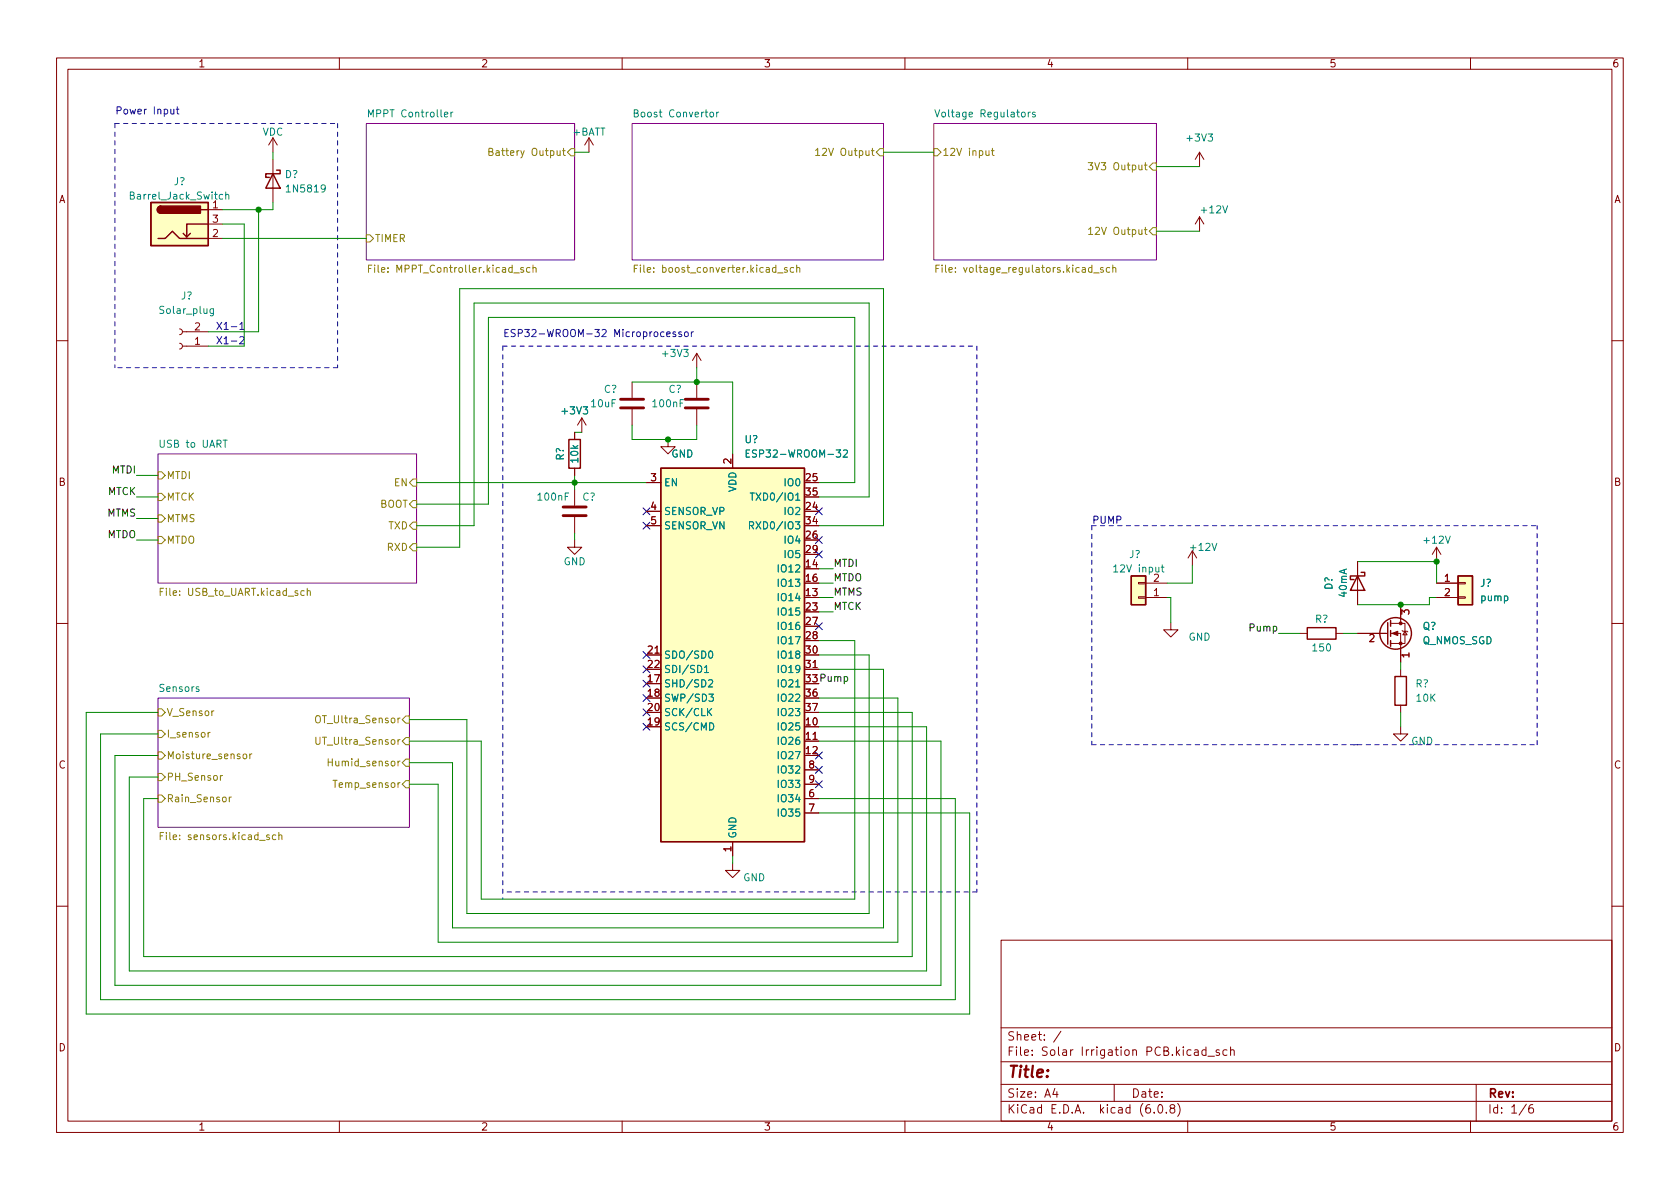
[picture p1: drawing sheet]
<svg xmlns="http://www.w3.org/2000/svg" width="297mm" height="210mm" viewBox="0 0 297 210" stroke-linecap="round" stroke-linejoin="round" font-family="sans-serif">
<g fill="none" stroke="#840000" stroke-width=".18">
<path d="M10 10.2h277v190.1h-277zM12 12.2h273v186.1h-273zM60 10.2v2M110 10.2v2M160 10.2v2M210 10.2v2M260 10.2v2M36.8 37.1h2.6M36.8 39.6h2.6M48.3 24.4v2.5M48.3 28.2v7.6M48.3 24.4l-.8 1.2"/>
<path d="M48.3 24.4l.7 1.2M104.1 24.4l-.7 1.2M104.1 24.4v2.5M104.1 24.4l.8 1.2M212.1 38.3l-.8 1.3M212.1 26.9v2.6M212.1 38.3v2.6M212.1 38.3l.8 1.3M212.1 26.9l-.8 1.3M212.1 26.9l.8 1.3M31.8 58.2l.3 .1 .2 .4-.2 .3-.3 .2M32.3 58.7h4.5"/>
<path d="M36.8 42.2h2.6M10 60.2h2M31.8 60.7l.3 .1 .2 .4-.2 .4-.3 .1M32.3 61.2h4.5M101.6 76.4v1.3M102.9 73.9l-.8 1.3M102.9 73.9v2.5M102.9 73.9l.7 1.3M111.8 67.6v2.8M111.8 72.4v2.8M118.1 77.7v1.3h1.3l-1.3 1.3-1.3-1.3h1.3M123.2 62.5v2.5"/>
<path d="M123.2 67.6v2.8M123.2 72.4v2.8M123.2 62.5l-.8 1.2M123.2 62.5l.8 1.2M285 60.2h2M101.6 95.5v1.3h1.3l-1.3 1.2-1.3-1.2h1.3M101.6 82.8v1.3M101.6 86.6v2.8M101.6 91.4v2.8M114.3 85.3h2.5M114.3 90.4h2.5M114.3 93h2.5"/>
<path d="M129.5 80.3v2.5M210.8 97.4l-.7 1.3M210.8 97.4v2.5M210.8 97.4l.8 1.3M240 99.3v7.6M254 96.8l-.8 1.2M254 96.8v2.5M254 96.8l.8 1.2M10 110.2h2M114.3 115.8h2.5M142.2 118.4h2.6M201.3 103h1.3v.2h-1.3z"/>
<path d="M201.3 105.5h1.3v.3h-1.3zM202.6 103.1h3.8M202.6 105.7h3.8M207 110.1v1.3h1.3l-1.3 1.2-1.3-1.2h1.3M229.9 112h1.2M236.2 112h1.3M240 112h5.4M245.9 112h1.7v5.1M245.9 110.2h2.5v3.6h-2.5M247.6 106.9v3.3M247.6 118.4v1.2M247.9 111.5l.1 .1h.8l.1 .2"/>
<path d="M248.4 111.6l.4 .7h-.8zM254 103.1h3.8M254 105.7h3.8M257.8 105.5h1.3v.3h-1.3zM257.8 103h1.3v.2h-1.3zM285 110.2h2M142.2 131.1h2.6M142.2 136.1h2.6M142.2 138.7h2.6M247.6 128.5v1.3h1.3l-1.3 1.3-1.2-1.3h1.2M247.6 124.7v1.3M129.5 152.6v1.3h1.3l-1.3 1.3-1.2-1.3h1.2"/>
<path d="M129.5 148.8v2.6M142.2 141.2h2.6M142.2 143.8h2.6M10 160.2h2M177 166.3h108v32h-108zM285 160.2h2M60 198.3v2M110 198.3v2M160 198.3v2M177 194.8h108M177 191.8h108M177 187.8h108"/>
<path d="M177 181.8h108M186.5 192.5l-.4 1h1M186.9 193v1M187.6 182.4l-1.3 1.9M197 191.8v3M204.1 196.7v.1M204.9 195.4l.2-.1a.81 .81 0 0 1 .6 .7 .81 .81 0 0 1-.3 .8h-.2a.81 .81 0 0 1-.6-.6 .81 .81 0 0 1 .3-.8zM206.2 196.7v.1M207.1 196l-.2-.3v-.2l.2-.2 .5 .1 .1 .2-.1 .2-.6 .2-.1 .3v.4l.2 .1h.5l.1-.3-.1-.4-.2-.1M208.2 195.1a1.72 1.72 0 0 1 0 2.3M210 198.3v2M211.2 185.7h.6l.1 .9"/>
<path d="M211.9 186l-.5 .1a.29 .29 0 0 0-.3 .2 .29 .29 0 0 0 .3 .3h.5M213.2 185.7l-.4-.1-.3 .3v.4l.1 .3h.6M213.2 185.1v1.5M213.6 186.8h1.1M215.6 185.7l-.4-.1-.2 .2 .1 .3 .5 .1v.4h-.6M216.9 185.7l-.4-.1-.3 .3v.4l.2 .3h.5M217.6 185.8l.2-.2 .3 .1 .1 .9M217.6 185.1v1.5M260 198.3v2M261 191.8v6.5M269.9 195.3l-1.3 1.9M271 195.3a.6 .6 0 0 0-.7 .7v.5l.1 .3h.5l.2-.1 .1-.5-.2-.2-.4-.1-.3 .3"/>
</g>
<g fill="#fff" stroke="#fff" stroke-width=".18">
<path d="M111.8 21.8h44.4v24.2h-44.4z"/>
<path d="M64.8 21.8h36.8v24.2h-36.8z"/>
<path d="M27.9 80.3h45.8v22.8h-45.8z"/>
<path d="M165.1 21.8h39.4v24.2h-39.4z"/>
<path d="M27.9 123.4h44.5v22.9h-44.5z"/>
</g>
<path d="M64.8 21.8h36.8v24.2h-36.8zM111.8 21.8h44.4v24.2h-44.4zM165.1 21.8h39.4v24.2h-39.4zM27.9 80.3h45.8v22.8h-45.8zM27.9 123.4h44.5v22.9h-44.5z" fill="none" stroke="#840084" stroke-width=".18"/>
<g fill="none" stroke="#848400" stroke-width=".18">
<path d="M86.5 26.8h.5l.1-.2v-.3l-.6-.1v1.3h.4l.2-.1 .1-.3-.3-.3M99.5 26.6h.4M99.6 26.2v1.1l.3 .2M100.3 26.9l.7-.6h.6v1.3h-.6zM144.2 26.6l.4-.4v1.3M144.2 27.5h.7M154.9 26.9l.7-.6h.6v1.3h-.6zM165.1 26.3h.6l.7 .6-.7 .7h-.6zM174.3 26.6l.1 .8 .3 .1 .2-.1M174.9 26.6v.9M175.3 26.6h.5M175.5 26.2v1.1l.3 .2"/>
<path d="M192.4 28.8h.8l-.4 .4 .3 .2v.5l-.1 .1-.6-.1M203.8 28.8h.7v1.3h-.7l-.6-.6zM64.8 41.5h.6l.6 .7-.6 .6h-.6zM65.2 47.5h.4M65.8 46.9h-.6v1.2M92.5 47.4l-.3-.1-.1 .2v.2l.4 .1v.3h-.4M93.7 47.4l-.4-.1-.2 .2 .1 .6h.5M94.2 47.4l.2-.1 .3 .1 .1 .7M94.2 46.9v1.2M112.1 47.5h.5M112.7 46.9h-.6v1.2M139.2 47.4l-.3-.1-.2 .2 .1 .2 .4 .1v.3h-.5"/>
<path d="M140.3 47.4l-.3-.1-.3 .2 .1 .6h.5M140.9 47.4l.1-.1 .4 .1v.7M140.9 46.9v1.2M165.5 47.5h.4M166.1 46.9h-.6v1.2M192.5 40.6l.3-.4v1.3M192.5 41.5h.7M193.4 48.3h.9M195.1 47.4l-.3-.1-.2 .2v.2l.5 .1v.3h-.5M196.2 47.4l-.4-.1-.2 .2 .1 .6h.5M196.7 47.4l.2-.1 .3 .1 .1 .7M196.7 46.9v1.2"/>
<path d="M203.8 40.3h.7v1.2h-.7l-.6-.6zM27.9 87.2h.7l.6 .7-.6 .6h-.7zM27.9 83.4h.7l.6 .7-.6 .6h-.7zM27.9 91.1h.7l.6 .6-.6 .6h-.7zM27.9 94.9h.7l.6 .6-.6 .6h-.7zM73 84.7h.7v1.3h-.7l-.6-.7zM73 88.5h.7v1.3h-.7l-.6-.7zM73 92.3h.7v1.3h-.7l-.6-.6zM73 96.1h.7v1.3h-.7l-.6-.6zM28.3 104.6h.4M28.9 104h-.6v1.3M53.8 104.5h-.4l-.2 .2 .1 .5h.5"/>
<path d="M54.3 104.6l.2-.1h.3l.1 .8M54.3 104v1.3M27.9 125.3h.7l.6 .7-.6 .6h-.7zM27.9 133h.7l.6 .6-.6 .6h-.7zM27.9 136.8h.7l.6 .6-.6 .6h-.7zM27.9 129.2h.7l.6 .6-.6 .6h-.7zM37.2 129.5l-.4 .3M37.8 125.7l-.3 .2M39.3 137.1l-.3 .3M43.1 133.4l.3-.1 .2 .3v.3l-.2 .3-.3-.1-.1-.2zM44.2 133.3v.9M44.5 133.3l-.3 .3"/>
<path d="M55.9 126.7l.2-.1a.43 .43 0 0 1 .5 .4v.4a.42 .42 0 0 1-.4 .4 .42 .42 0 0 1-.4-.4zM55.9 130.4v1l.2 .2h.4l.1-.2v-1M58 134.2v1.2M58 134.8h.8M70.7 134.6l-.3 .2M71.1 134.9l.7-.7h.6v1.3h-.6zM71.8 138h.6v1.3h-.6l-.7-.6zM71.8 126.6h.6v1.3h-.6l-.7-.7zM71.8 130.4h.6v1.3h-.6l-.7-.6zM27.9 140.6h.7l.6 .6-.6 .7h-.7zM28.3 147.8h.4M28.9 147.2h-.6v1.3"/>
<path d="M40.5 140.9v.9M40.9 140.9l-.4 .3M48.8 147.7l-.4-.1-.2 .3 .1 .5h.5M49.3 147.8l.2-.2 .3 .1 .1 .8M49.3 147.2v1.3"/>
</g>
<g fill="none" stroke="#008484" stroke-width=".18">
<path d="M79.7 19.8v.9M80.1 19.8l-.4 .3M125.6 20l.1-.2 .4 .2 .1 .4-.1 .2-.4 .1-.1-.1zM126.7 19.8v.9M127.1 19.8l-.4 .3M165.3 19.4l.4 1.3 .4-1.3M181.8 19.8v.9M182.2 19.8l-.4 .3M183 19.9l-.3-.1-.2 .2 .1 .2 .4 .1v.3h-.5M39.9 34.5l.2-.1h.3l.1 .8M39.9 33.9v1.3M37.7 54.6v1l-.2 .3-.3-.1"/>
<path d="M37.7 54.6h-.3l-.3 .2 .2 .6h.4M39.4 77.8h.8M132.5 79.6h-.6v1.2h.6M149.1 79.7l.5-.1 .2 .3-.7 .9h.7M131.9 80.2h.5M132.5 92.9h.6l.1-.2v-.3l-.7-.1v1.2M132.6 87.2h.8M132.8 92.9l.4 .6M133 87.2v1.3M205.5 99.9v1.1l.3 .2M124.6 118l.3-.3v1.2M124.6 118.9h.7"/>
<path d="M125.4 115.2l.2-.1a.68 .68 0 0 1 .4 .7 .68 .68 0 0 1-.4 .6l-.2-.1-.1-.4zM205.3 100.3h.5M125.3 120.3l.5-.1 .2 .4-.8 .9h.8M125.3 125.8l.5 .8M125.3 122.7h.8l-.4 .5 .4 .1v.6l-.2 .1-.6-.1M125.5 127.8a.64 .64 0 0 1 .7 .7 .64 .64 0 0 1-.7 .6zM125.8 125.3l-.7 .7"/>
</g>
<path d="M109.7 70.6h4.1M109.7 72.1h4.1M121.2 70.6h4M121.2 72.1h4M99.6 91.2h4M99.6 89.7h4" fill="none" stroke="#840000" stroke-width=".51"/>
<g fill="#ffffc2" stroke="#ffffc2" stroke-width=".18">
<path d="M257.8 101.8h2.5v5.1h-2.5z"/>
<path d="M26.7 35.8h10.1v7.6h-10.1z"/>
<path d="M116.8 82.8h25.4v66h-25.4z"/>
<path d="M200 101.8h2.6v5.1h-2.6z"/>
</g>
<g fill="none" stroke="#840000" stroke-width=".25">
<path d="M26.7 35.8h10.1v7.6h-10.1zM28.4 36.4a.64 .64 0 0 0-.6 .7 .64 .64 0 0 0 .6 .6M35.6 37.1h1.2M36.8 39.6h-3.8v2.3l-.6-.6M48.3 30.7l1.2 2.6h-2.5zM48.9 30.1h.6v.6h-2.5v.7h.6M27.9 42.2h1.3l1.3-1.3 1.2 1.3h5.1M33.7 41.3l-.7 .6M100.6 77.7h2v5.1h-2zM116.8 82.8h25.4v66h-25.4zM200 101.8h2.6v5.1h-2.6zM231.1 111h5.1v2h-5.1z"/>
<path d="M240 101.8l1.3 2.6h-2.5zM240.7 101.2h.6v.6h-2.5v.7h.6M245.4 110.1v3.8M245.9 109.7v1M245.9 111.5v1M245.9 113.3v1M246.6 119.6h2.1v5.1h-2.1zM257.8 101.8h2.5v5.1h-2.5z"/>
<circle cx="246.8" cy="112" r="2.79"/>
</g>
<g fill="#840000" stroke="#840000" stroke-width=".25">
<path d="M28 36.6l.4-.2v1.3a.64 .64 0 0 1-.5-.4 .64 .64 0 0 1 .1-.7z"/>
<path d="M28.4 36.4h7v1.3h-7z"/>
</g>
<g fill="#840000" stroke="#840000" stroke-width=".18">
<path d="M246.1 112l1-.4v.8z"/>
<circle cx="247.6" cy="113.8" r=".25"/>
<circle cx="247.6" cy="110.2" r=".25"/>
</g>
<g fill="none" stroke="#0000c2" stroke-width=".18">
<path d="M30.2 19.3l.1 .8 .3 .1 .1-.2M30.7 19.3v.9M31.2 19.3h.4M31.3 18.9v1.1l.3 .2M42.4 57.4l.4-.4v1.3M42.4 59.6l.5-.1 .2 .4-.8 .9h.8M42.4 58.3h.7M117.9 59.1l.6-.1-.1-.3h-.3l-.2 .2v.6h.5M119.5 58.7h-.3l-.2 .2v.1l.5 .2v.3h-.5M120.5 58.7h-.3l-.2 .2 .1 .1 .4 .2v.3h-.5M121.1 58.7h.4l.2 .2v.4l-.2 .2h-.4l-.1-.2zM122.2 58.7v.8"/>
<path d="M122.6 58.7l-.4 .2"/>
</g>
<g fill="none" stroke="#0000c2" stroke-width=".18" stroke-dasharray=".8 .8">
<path d="M20.3 21.8v43.2M20.3 21.8h39.4M59.7 21.8v43.2M59.7 65h-39.4M88.9 61.2h83.8M88.9 61.2v97.8M172.7 61.2v96.5M193 93v38.7M193 93h78.8M193 131.7h46.4M239.4 131.7h.6M240 131.7h31.8"/>
<path d="M271.8 131.7v-38.7M172.7 157.7h-83.8"/>
</g>
<g fill="none" stroke="#008400" stroke-width=".18">
<path d="M39.4 39.6h3.8v21.6h-6.4M45.7 37.1v21.6h-8.9M48.3 35.8v1.3h-8.9M48.3 26.9v1.3M101.6 26.9h2.5M156.2 26.9h8.9M204.5 29.5h7.6M39.4 42.2h25.4M204.5 40.9h7.6M101.6 76.4h1.3M111.8 67.6h17.7v12.7M111.8 75.2v2.5h11.4v-2.5"/>
<path d="M123.2 65v2.6M24.1 95.5h3.8M24.1 87.9h3.8M24.1 84.1h3.8M24.1 91.7h3.8M73.7 85.3h40.6M101.6 84.1v2.5M101.6 94.2v1.3M144.8 93h11.4v-42h-74.9v45.8h-7.6M144.8 87.9h8.9v-34.3h-69.9v39.4h-10.1M144.8 85.3h6.3v-29.2h-64.7v33h-12.7M210.8 99.9v3.2h-4.4"/>
<path d="M240 99.3h14v3.8M144.8 118.4h11.4v45.7h-76.2v-29.2h-7.6M144.8 115.8h8.9v45.7h-71.2v-34.3h-10.1M144.8 113.3h6.3v45.7h-66v-27.9h-12.7M144.8 105.7h2.5M144.8 103.1h2.5M144.8 100.6h2.5M144.8 108.2h2.5M206.4 105.7h.6v4.4M226.1 112h3.8M237.5 112h2.5M247.6 117.1v1.3"/>
<path d="M254 105.7h-1.3v1.2h-12.7M27.9 129.8h-10.1v47h151.1v-35.6h-24.1M27.9 126h-12.7v53.3h156.2v-35.5h-26.6M144.8 126h16.5v43.2h-135.9v-28h2.5M144.8 131.1h21.6v43.1h-146.1v-40.6h7.6M144.8 128.5h19v43.2h-140.9v-34.3h5M144.8 123.4h13.9v43.2h-81.2v-27.9h-5.1M247.6 126v2.5M129.5 151.4v1.2"/>
</g>
<g fill="none" stroke="#000084" stroke-width=".18">
<path d="M113.7 89.8l1.2 1.2M113.7 92.3l1.2 1.3M114.9 89.8l-1.2 1.2M114.9 92.3l-1.2 1.3M144.2 89.8l1.2 1.2M144.2 94.9l1.2 1.2M144.2 97.4l1.2 1.2M145.4 94.9l-1.2 1.2M145.4 89.8l-1.2 1.2M145.4 97.4l-1.2 1.2M113.7 115.2l1.2 1.2M113.7 117.7l1.2 1.3"/>
<path d="M114.9 115.2l-1.2 1.2M114.9 117.7l-1.2 1.3M144.2 110.1l1.2 1.2M145.4 110.1l-1.2 1.2M113.7 125.4l1.2 1.2M113.7 120.3l1.2 1.2M113.7 127.9l1.2 1.2M113.7 122.8l1.2 1.2M114.9 125.4l-1.2 1.2M114.9 120.3l-1.2 1.2M114.9 127.9l-1.2 1.2M114.9 122.8l-1.2 1.2"/>
<path d="M144.2 135.5l1.2 1.2M144.2 138.1l1.2 1.2M144.2 133l1.2 1.2M145.4 135.5l-1.2 1.2M145.4 138.1l-1.2 1.2M145.4 133l-1.2 1.2"/>
</g>
<g fill="#008400" stroke="#008400" stroke-width=".18">
<circle cx="101.6" cy="85.3" r=".46"/>
<circle cx="247.6" cy="106.9" r=".46"/>
<circle cx="254" cy="99.3" r=".46"/>
<circle cx="45.7" cy="37.1" r=".46"/>
<circle cx="118.1" cy="77.7" r=".46"/>
<circle cx="123.2" cy="67.6" r=".46"/>
</g>
<text font-size="2.8" fill="#840000" x="178" y="190.6">Title:</text>
<g font-size="2.1" fill="#840000">
<text x="178" y="184">Sheet: /</text>
<text x="178" y="186.7">File: Solar Irrigation PCB.kicad_sch</text>
<text x="178" y="196.9">KiCad E.D.A. kicad (6.0.8)</text>
<text x="178" y="194.1">Size: A4</text>
<text x="200" y="194.1">Date:</text>
<text x="263" y="194.1">Rev:</text>
<text x="263" y="196.9">Id: 1/6</text>
</g>
<g font-size="1.8" fill="#840000">
<text x="35" y="11.9">1</text>
<text x="85" y="11.9">2</text>
<text x="135" y="11.9">3</text>
<text x="185" y="11.9">4</text>
<text x="235" y="11.9">5</text>
<text x="285" y="11.9">6</text>
<text x="10.3" y="35.9">A</text>
<text x="285.3" y="35.9">A</text>
<text x="37.6" y="36.8">1</text>
<text x="37.6" y="41.9">2</text>
<text x="37.6" y="39.4">3</text>
<text x="34.4" y="58.4">2</text>
<text x="34.4" y="61">1</text>
<text x="129.3" y="82" transform="rotate(-90 129.3 82)">2</text>
<text x="10.3" y="85.9">B</text>
<text x="115.1" y="85.1">3</text>
<text x="142.5" y="85.1">25</text>
<text x="142.5" y="87.6">35</text>
<text x="285.3" y="85.9">B</text>
<text x="115.1" y="90.2">4</text>
<text x="115.1" y="92.7">5</text>
<text x="142.5" y="90.2">24</text>
<text x="142.5" y="95.2">26</text>
<text x="142.5" y="92.7">34</text>
<text x="142.5" y="100.3">14</text>
<text x="142.5" y="97.8">29</text>
<text x="142.5" y="105.4">13</text>
<text x="142.5" y="102.9">16</text>
<text x="142.5" y="107.9">23</text>
<text x="204" y="105.4">1</text>
<text x="204" y="102.9">2</text>
<text x="255.4" y="102.9">1</text>
<text x="255.4" y="105.4">2</text>
<text x="142.5" y="110.5">27</text>
<text x="142.5" y="113">28</text>
<text x="242.1" y="113.5">2</text>
<text x="249.2" y="108.7" transform="rotate(-90 249.2 108.7)">3</text>
<text x="114.6" y="115.6">21</text>
<text x="114.6" y="118.1">22</text>
<text x="142.5" y="115.6">30</text>
<text x="142.5" y="118.1">31</text>
<text x="249.2" y="116.3" transform="rotate(-90 249.2 116.3)">1</text>
<text x="114.6" y="120.6">17</text>
<text x="114.6" y="123.2">18</text>
<text x="114.6" y="125.7">20</text>
<text x="142.5" y="123.2">36</text>
<text x="142.5" y="125.7">37</text>
<text x="142.5" y="120.6">33</text>
<text x="114.6" y="128.3">19</text>
<text x="142.5" y="128.3">10</text>
<text x="142.5" y="130.8">11</text>
<text x="10.3" y="135.9">C</text>
<text x="142.5" y="133.3">12</text>
<text x="143" y="135.9">8</text>
<text x="285.3" y="135.9">C</text>
<text x="143" y="141">6</text>
<text x="143" y="143.5">7</text>
<text x="143" y="138.4">9</text>
<text x="129.3" y="150.6" transform="rotate(-90 129.3 150.6)">1</text>
<text x="10.3" y="185.9">D</text>
<text x="285.3" y="185.9">D</text>
<text x="35" y="199.9">1</text>
<text x="85" y="199.9">2</text>
<text x="135" y="199.9">3</text>
<text x="185" y="199.9">4</text>
<text x="235" y="199.9">5</text>
<text x="285" y="199.9">6</text>
</g>
<g font-size="1.8" fill="#0000c2">
<text x="20.3" y="20.2">Power Input</text>
<text x="38.1" y="58.3">X1-1</text>
<text x="88.9" y="59.6">ESP32-WROOM-32 Microprocessor</text>
<text x="38.1" y="60.9">X1-2</text>
<text x="193" y="92.6">PUMP</text>
</g>
<g font-size="1.8" fill="#008484">
<text x="46.4" y="24">VDC</text>
<text x="65.6" y="20.7">MPPT Controller</text>
<text x="101.3" y="24">+BATT</text>
<text x="112.5" y="20.7">Boost Convertor</text>
<text x="166.2" y="20.7">Voltage Regulators</text>
<text x="210" y="25">+3V3</text>
<text x="23.4" y="35.3">Barrel_Jack_Switch</text>
<text x="30.7" y="32.7">J?</text>
<text x="50.4" y="31.5">D?</text>
<text x="51" y="34">1N5819</text>
<text x="212.5" y="37.7">+12V</text>
<text x="32" y="53">J?</text>
<text x="28.4" y="55.5">Solar_plug</text>
<text x="117.3" y="63.1">+3V3</text>
<text x="106.8" y="69.5">C?</text>
<text x="118.2" y="69.5">C?</text>
<text x="99.5" y="73.3">+3V3</text>
<text x="104.6" y="72">10uF</text>
<text x="115.6" y="72">100nF</text>
<text x="28.5" y="79.2">USB to UART</text>
<text x="99.7" y="81.4" transform="rotate(-90 99.7 81.4)">R?</text>
<text x="102.2" y="81.7" transform="rotate(-90 102.2 81.7)">10k</text>
<text x="118.7" y="80.9">GND</text>
<text x="131.7" y="78.4">U?</text>
<text x="132.9" y="80.9">ESP32-WROOM-32</text>
<text x="95.2" y="88.5">100nF</text>
<text x="103" y="88.5">C?</text>
<text x="117.3" y="86">EN</text>
<text x="130.2" y="87" transform="rotate(-90 130.2 87)">VDD</text>
<text x="133.9" y="88.5">TXD0/IO1</text>
<text x="138.9" y="86">IO0</text>
<text x="117.3" y="91.1">SENSOR_VP</text>
<text x="117.3" y="93.6">SENSOR_VN</text>
<text x="133.7" y="93.6">RXD0/IO3</text>
<text x="138.9" y="91.1">IO2</text>
<text x="99.6" y="99.9">GND</text>
<text x="137.9" y="101.2">IO12</text>
<text x="138.9" y="96.1">IO4</text>
<text x="138.9" y="98.7">IO5</text>
<text x="197.3" y="101.2">12V input</text>
<text x="199.6" y="98.7">J?</text>
<text x="210.6" y="97.4">+12V</text>
<text x="251.9" y="96.1">+12V</text>
<text x="137.9" y="106.3">IO14</text>
<text x="137.9" y="103.8">IO13</text>
<text x="235.6" y="104.3" transform="rotate(-90 235.6 104.3)">D?</text>
<text x="238.1" y="105.5" transform="rotate(-90 238.1 105.5)">40mA</text>
<text x="261.7" y="103.8">J?</text>
<text x="261.9" y="106.3">pump</text>
<text x="137.9" y="108.8">IO15</text>
<text x="137.9" y="111.4">IO16</text>
<text x="137.9" y="113.9">IO17</text>
<text x="210.1" y="113.3">GND</text>
<text x="232.5" y="110.1">R?</text>
<text x="251.5" y="113.9">Q_NMOS_SGD</text>
<text x="251.5" y="111.4">Q?</text>
<text x="117.3" y="116.5">SDO/SD0</text>
<text x="117.3" y="119">SDI/SD1</text>
<text x="137.9" y="116.5">IO18</text>
<text x="137.9" y="119">IO19</text>
<text x="232.2" y="115.2">150</text>
<text x="28.2" y="122.3">Sensors</text>
<text x="117.3" y="121.5">SHD/SD2</text>
<text x="117.3" y="124.1">SWP/SD3</text>
<text x="137.9" y="121.5">IO21</text>
<text x="137.9" y="124.1">IO22</text>
<text x="250.3" y="121.5">R?</text>
<text x="250.5" y="124.1">10K</text>
<text x="117.3" y="129.2">SCS/CMD</text>
<text x="117.3" y="126.6">SCK/CLK</text>
<text x="137.9" y="129.2">IO25</text>
<text x="137.9" y="131.7">IO26</text>
<text x="137.9" y="126.6">IO23</text>
<text x="249.5" y="131.7">GND</text>
<text x="137.9" y="134.2">IO27</text>
<text x="137.9" y="136.8">IO32</text>
<text x="137.9" y="141.9">IO34</text>
<text x="137.9" y="139.3">IO33</text>
<text x="130.2" y="148.3" transform="rotate(-90 130.2 148.3)">GND</text>
<text x="137.9" y="144.4">IO35</text>
<text x="131.4" y="155.8">GND</text>
</g>
<g font-size="1.8" fill="#848400">
<text x="87.8" y="27.6">Battery Output</text>
<text x="145.3" y="27.6">12V Output</text>
<text x="166.6" y="27.6">12V input</text>
<text x="193.6" y="30.1">3V3 Output</text>
<text x="193.6" y="41.5">12V Output</text>
<text x="66.2" y="42.8">TIMER</text>
<text x="66.2" y="48.2">File: MPPT_Controller.kicad_sch</text>
<text x="113.3" y="48.2">File: boost_converter.kicad_sch</text>
<text x="166.9" y="48.2">File: voltage_regulators.kicad_sch</text>
<text x="29.4" y="88.5">MTCK</text>
<text x="29.4" y="84.7">MTDI</text>
<text x="67.1" y="89.8">BOOT</text>
<text x="69.7" y="86">EN</text>
<text x="29.4" y="92.3">MTMS</text>
<text x="68.7" y="93.6">TXD</text>
<text x="29.4" y="96.1">MTDO</text>
<text x="68.5" y="97.4">RXD</text>
<text x="28.9" y="105.4">File: USB_to_UART.kicad_sch</text>
<text x="29.4" y="126.6">V_Sensor</text>
<text x="29.4" y="130.4">I_sensor</text>
<text x="56.5" y="127.9">OT_Ultra_Sensor</text>
<text x="56.6" y="131.7">UT_Ultra_Sensor</text>
<text x="29.4" y="134.2">Moisture_sensor</text>
<text x="58.6" y="135.5">Humid_sensor</text>
<text x="29.4" y="141.9">Rain_Sensor</text>
<text x="29.4" y="138">PH_Sensor</text>
<text x="59.4" y="139.3">Temp_sensor</text>
<text x="29.1" y="148.5">File: sensors.kicad_sch</text>
</g>
<g font-size="1.8">
<text x="19.8" y="83.7">MTDI</text>
<text x="19" y="87.5">MTCK</text>
<text x="18.9" y="95.1">MTDO</text>
<text x="18.9" y="91.3">MTMS</text>
<text x="147.3" y="100.2">MTDI</text>
<text x="147.3" y="105.3">MTMS</text>
<text x="147.3" y="107.8">MTCK</text>
<text x="147.3" y="102.8">MTDO</text>
<text x="221.1" y="111.7">Pump</text>
<text x="142.5" y="120.6">33Pump</text>
</g>
</svg>
